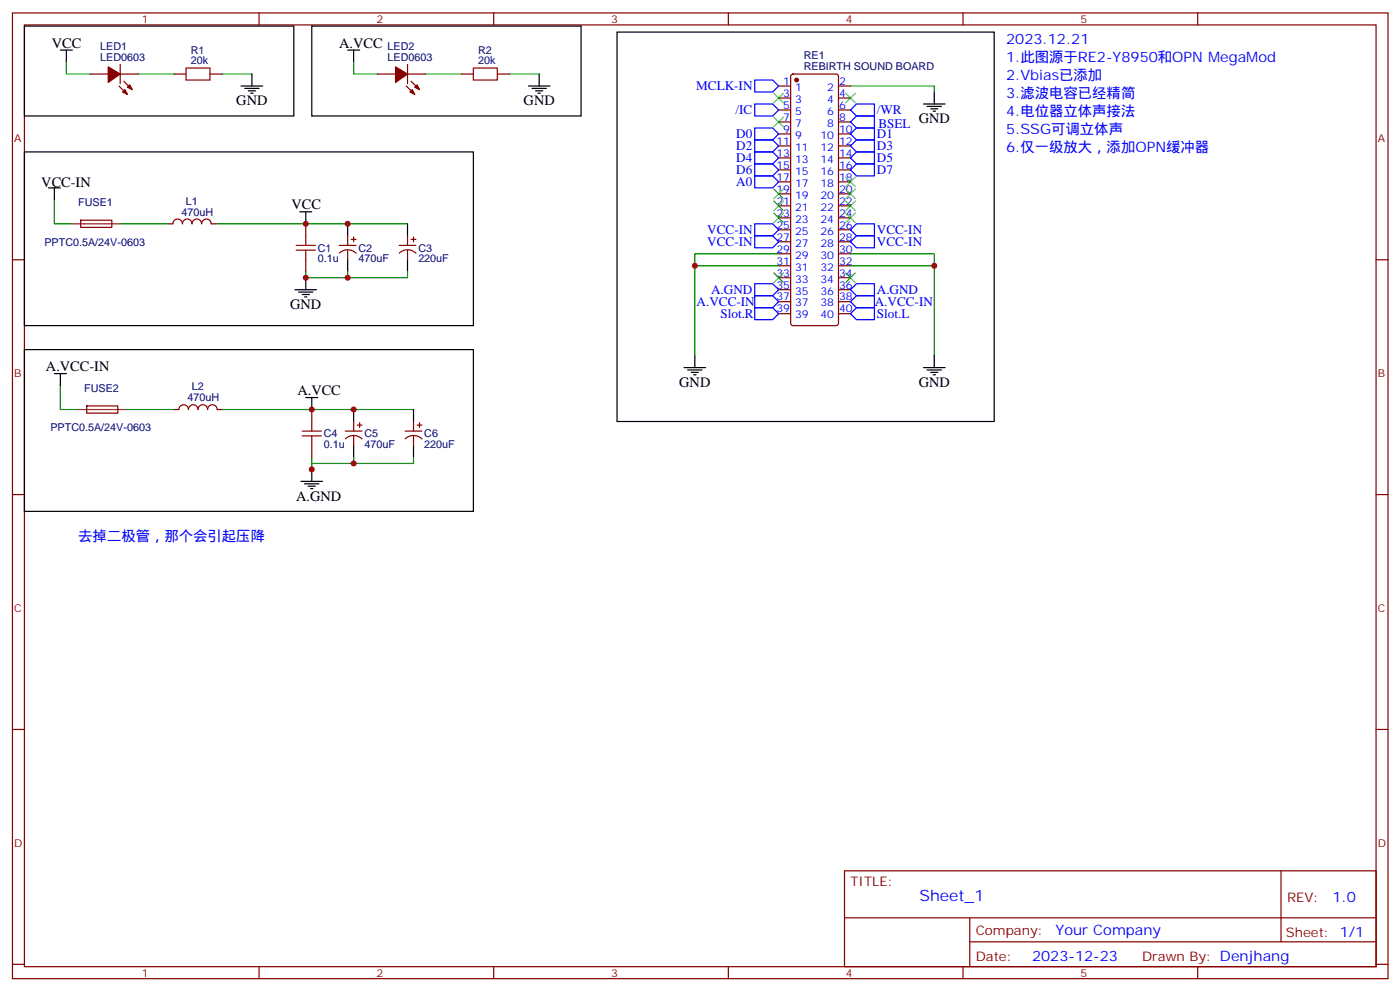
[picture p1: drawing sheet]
<svg xmlns="http://www.w3.org/2000/svg" width="413mm" height="292mm" viewBox="0 0 413 292" stroke-linecap="round" stroke-linejoin="round" font-family="sans-serif">
<g fill="none" stroke="#870000" stroke-width=".35">
<path d="M3.7 3.8h405.3v284.3h-405.3zM7.2 7.3h398.3v277.3h-398.3zM35.4 19v5.6M76.3 3.8v3.5M120.1 19v5.6M145.5 3.8v3.5M214.6 3.8v3.5M283.8 3.8v3.5M352.9 3.8v3.5M26.6 21.8h5.3M35.1 25.3l2.4 2.5M35.4 21.8h5.3"/>
<path d="M36.5 23.9l2.4 2.5M51.3 21.8h3.5M61.9 21.8h3.5M111.3 21.8h5.3M119.7 25.3l2.5 2.5M120.1 21.8h5.3M121.1 23.9l2.5 2.5M136 21.8h3.5M146.5 21.8h3.6M229.4 25.3h3.6M229.4 28.9h3.6M229.4 32.4h3.6"/>
<path d="M229.4 35.9h3.6M229.4 39.4h3.6M233.2 22l.5-.2h12.7l.5 .2 .2 .5v72.7l-.2 .5-.5 .2h-12.7l-.5-.2-.2-.5v-72.7zM247.1 25.3h3.5M247.1 28.9h3.5M247.1 32.4h3.5M247.1 35.9h3.5M247.1 39.4h3.5M229.4 43h3.6M229.4 46.5h3.6M229.4 50h3.6M229.4 53.6h3.6"/>
<path d="M229.4 57.1h3.6M247.1 43h3.5M247.1 46.5h3.5M247.1 50h3.5M247.1 53.6h3.5M247.1 57.1h3.5M3.7 76.5h3.5M23.8 64.9l9.1-.1v2.1l-9.1 .1zM49.5 65.9h1.4M50.9 65.9a1.41 1.41 0 0 1 1.5-1.4 1.41 1.41 0 0 1 1.4 1.4M53.8 65.9a1.41 1.41 0 0 1 1.4-1.4 1.41 1.41 0 0 1 1.4 1.4M56.6 65.9a1.41 1.41 0 0 1 1.4-1.4 1.41 1.41 0 0 1 1.4 1.4"/>
<path d="M59.4 65.9a1.41 1.41 0 0 1 1.4-1.4 1.41 1.41 0 0 1 1.4 1.4h1.4M90.1 65.9v3.5M90.1 76.5v3.5M100 72.2h4.9M100 74.5a3.5 3.5 0 0 1 4.9 .1M102.4 69.4v2.8M102.4 73.7v2.8M103.5 70.5h1.4M104.2 69.8v1.4M117.6 72.2h5M117.7 74.5a3.5 3.5 0 0 1 4.9 .1M120.1 69.4v2.8"/>
<path d="M120.1 73.7v2.8M121.1 70.5h1.5M121.8 69.8v1.4M229.4 78.2h3.6M229.4 74.7h3.6M229.4 71.2h3.6M229.4 67.7h3.6M229.4 64.1h3.6M229.4 60.6h3.6M247.1 78.2h3.5M247.1 74.7h3.5M247.1 71.2h3.5"/>
<path d="M247.1 67.7h3.5M247.1 64.1h3.5M247.1 60.6h3.5M405.5 76.5h3.5M229.4 92.4h3.6M229.4 88.8h3.6M229.4 85.3h3.6M229.4 81.8h3.6M247.1 92.4h3.5M247.1 88.8h3.5M247.1 85.3h3.5M247.1 81.8h3.5"/>
<path d="M25.6 119.5h9.1v2.1h-9.1zM51.3 120.6h1.4a1.41 1.41 0 0 1 1.4-1.4 1.41 1.41 0 0 1 1.4 1.4 1.41 1.41 0 0 1 1.4-1.4 1.41 1.41 0 0 1 1.4 1.4 1.41 1.41 0 0 1 1.5-1.4 1.41 1.41 0 0 1 1.4 1.4 1.41 1.41 0 0 1 1.4-1.4 1.41 1.41 0 0 1 1.4 1.4h1.4M91.9 120.6v3.5M91.9 131.2v3.5M101.7 126.9h5M101.8 129.2a3.5 3.5 0 0 1 4.9 0M104.2 124.1v2.8M104.2 128.3v2.9M105.3 125.2h1.4M106 124.5v1.4M119.4 126.9h4.9M119.4 129.2a3.5 3.5 0 0 1 4.9 0"/>
<path d="M121.8 124.1v2.8M121.8 128.3v2.9M122.9 125.2h1.4M123.6 124.5v1.4M3.7 145.6h3.5M405.5 145.6h3.5M3.7 214.8h3.5M405.5 214.8h3.5M248.8 256.4h156.7v28.2h-156.7zM377.5 256.4v20.9M248.9 270.2h156.5M285.8 277.3h119.6"/>
<path d="M285.8 270.2v14.2M3.7 283.9h3.5M76.3 284.6v3.5M145.5 284.6v3.5M214.6 284.6v3.5M283.8 284.6v3.5M352.9 284.6v3.5M405.5 283.9h3.5"/>
</g>
<g fill="#870000" stroke="#870000" stroke-width=".35">
<path d="M116.6 19.7l3.5 2.1-3.5 2.5z"/>
<path d="M120.8 27.1l.7-.7 .7 1.4z"/>
<path d="M122.9 25l.7 1.4-1.4-.7z"/>
<path d="M31.9 19.7l3.5 2.1-3.5 2.5z"/>
<path d="M36.1 27.1l.7-.7 .7 1.4z"/>
<path d="M38.2 25l.7 1.4-1.4-.7z"/>
<circle cx="234.7" cy="23.6" r=".53"/>
</g>
<g fill="none" stroke="#008700" stroke-width=".35">
<path d="M19.5 18.3v3.5h7.1M104.2 18.3v3.5h7.1M40.7 21.8h10.6M65.4 21.8h8.8M125.4 21.8h10.6M150.1 21.8h8.8M250.6 25.3h24.7v1.8M16 58.8v7.1h5.3M35.4 65.9h14.1M63.6 65.9h56.5M204.8 78.2h24.6M229.4 74.7h-24.6v30"/>
<path d="M250.6 78.2h24.7M250.6 74.7h24.7v30M90.1 80v1.8h12.3v-1.8M120.1 80v1.8h-17.7M17.8 113.5v7.1h5.3M37.2 120.6h14.1M65.4 120.6h56.4M91.9 134.7v3.5v-1.7h12.3v-1.8M121.8 134.7v1.8h-17.6"/>
</g>
<g fill="none" stroke="#000" stroke-width=".35">
<path d="M7.2 7.7h79.4v26.4h-79.4zM17.8 14.7h3.5M19.5 14.7v3.6M91.9 7.7h79.3v26.4h-79.3zM102.4 14.7h3.6M104.2 14.7v3.6M181.8 9.5h111.1v114.6h-111.1zM71 25.3h6.4M72.1 26h4.2M73.2 26.7h2.1M73.9 27.4h.7M74.2 21.8v3.5"/>
<path d="M155.7 25.3h6.4M156.8 26h4.2M157.8 26.7h2.1M158.5 27.4h.7M158.9 21.8v3.5M272.1 30.6h6.4M273.2 31.3h4.2M274.2 32h2.2M275 32.7h.7M275.3 27.1v3.5M7.2 44.7h132.3v51.2h-132.3zM14.3 55.3h3.5"/>
<path d="M16 55.3v3.5M88.3 62.4h3.6M90.1 62.4v3.5M102.4 65.9v3.5M102.4 76.5v3.5M120.1 65.9v3.5M120.1 76.5v3.5M86.9 85.3h6.4M88 86h4.2M89 86.7h2.2M89.7 87.4h.8M90.1 81.8v3.5"/>
<path d="M7.2 102.9h132.3v47.7h-132.3zM16 110h3.5M17.8 110v3.5M90.1 117.1h3.5M91.9 117.1v3.5M201.6 108.2h6.3M202.6 108.9h4.3M203.7 109.6h2.1M204.4 110.3h.7M204.8 104.7v3.5M272.1 108.2h6.4M273.2 108.9h4.2"/>
<path d="M274.2 109.6h2.2M275 110.3h.7M275.3 104.7v3.5M91.9 138.2v3.5M104.2 120.6v3.5M104.2 131.2v3.5M121.8 120.6v3.5M121.8 131.2v3.5M88.7 141.7h6.3M89.7 142.5h4.3M90.8 143.2h2.1M91.5 143.9h.7"/>
</g>
<path d="M54.8 20h7.1v3.6h-7.1zM139.5 20h7v3.6h-7zM87.3 73.7h5.6M87.3 72.2h5.6M90.1 69.4v2.8M90.1 73.7v2.8M89 128.3h5.7M89 126.9h5.7M91.9 124.1v2.8M91.9 128.3v2.9" fill="none" stroke="#a10000" stroke-width=".35"/>
<path d="M21.3 65.9h14.1M23.1 120.6h14.1" fill="none" stroke="#8c2424" stroke-width=".35"/>
<g fill="none" stroke="#00f" stroke-width=".35">
<path d="M222.4 23.6h5.3l1.7 1.7-1.7 1.8h-5.3zM222.4 30.6h5.3l1.7 1.8-1.7 1.7h-5.3zM222.4 37.7h5.3l1.7 1.7-1.7 1.8h-5.3zM250.6 35.9l1.8-1.8h5.3v3.6h-5.3zM252.4 30.6h5.3v3.5h-5.3l-1.8-1.7zM252.4 37.7h5.3v3.5h-5.3l-1.8-1.8zM222.4 41.2h5.3l1.7 1.8-1.7 1.7h-5.3zM222.4 44.7h5.3l1.7 1.8-1.7 1.8h-5.3zM222.4 48.3h5.3l1.7 1.7-1.7 1.8h-5.3zM222.4 51.8h5.3l1.7 1.8-1.7 1.7h-5.3zM250.6 46.5l1.8-1.8h5.3v3.6h-5.3zM252.4 41.2h5.3v3.5h-5.3l-1.8-1.7z"/>
<path d="M252.4 48.3h5.3v3.5h-5.3l-1.8-1.8zM222.4 65.9h5.3l1.7 1.8-1.7 1.7h-5.3zM222.4 69.4h5.3l1.7 1.8-1.7 1.8h-5.3zM250.6 67.7l1.8-1.8h5.3v3.5h-5.3zM252.4 69.4h5.3v3.6h-5.3l-1.8-1.8zM222.4 83.5h5.3l1.7 1.8-1.7 1.8h-5.3zM222.4 87.1h5.3l1.7 1.7-1.7 1.8h-5.3zM222.4 90.6h5.3l1.7 1.8-1.7 1.7h-5.3zM250.6 85.3l1.8-1.8h5.3v3.6h-5.3zM250.6 92.4l1.8-1.8h5.3v3.5h-5.3zM250.6 88.8l1.8-1.7h5.3v3.5h-5.3z"/>
</g>
<g fill="none" stroke="#3c3" stroke-width=".35">
<path d="M228 34.5l2.9 2.8M228 27.4l2.9 2.9M230.9 27.4l-2.9 2.9M230.9 34.5l-2.9 2.8M249.2 27.4l2.8 2.9M252 27.4l-2.8 2.9M228 55.7l2.9 2.8M228 59.2l2.9 2.8M230.9 55.7l-2.9 2.8M230.9 59.2l-2.9 2.8M249.2 55.7l2.8 2.8M249.2 59.2l2.8 2.8"/>
<path d="M249.2 52.1l2.8 2.9M252 55.7l-2.8 2.8M252 59.2l-2.8 2.8M252 52.1l-2.8 2.9M228 62.7l2.9 2.8M230.9 62.7l-2.9 2.8M249.2 62.7l2.8 2.8M252 62.7l-2.8 2.8M228 80.4l2.9 2.8M230.9 80.4l-2.9 2.8M249.2 80.4l2.8 2.8M252 80.4l-2.8 2.8"/>
</g>
<g fill="#c00">
<circle cx="90.1" cy="81.8" r=".88"/>
<circle cx="104.2" cy="136.5" r=".88"/>
<circle cx="91.9" cy="138.2" r=".88"/>
<circle cx="91.9" cy="120.6" r=".88"/>
<circle cx="90.1" cy="65.9" r=".88"/>
<circle cx="102.4" cy="65.9" r=".88"/>
<circle cx="102.4" cy="81.8" r=".88"/>
<circle cx="104.2" cy="120.6" r=".88"/>
<circle cx="204.8" cy="78.2" r=".88"/>
<circle cx="275.3" cy="78.2" r=".88"/>
</g>
<text font-size="4.6" fill="#00f" x="270.9" y="265.4">Sheet_1</text>
<g font-size="4.2">
<text x="15.3" y="14">VCC</text>
<text x="100" y="14">A.VCC</text>
<text x="69.6" y="31">GND</text>
<text x="154.3" y="31">GND</text>
<text x="270.7" y="36.3">GND</text>
<text x="12.2" y="55">VCC-IN</text>
<text x="85.9" y="61.7">VCC</text>
<text x="85.5" y="90.9">GND</text>
<text x="13.5" y="109.3">A.VCC-IN</text>
<text x="200.2" y="113.9">GND</text>
<text x="270.7" y="113.9">GND</text>
<text x="87.6" y="116.3">A.VCC</text>
<text x="87.3" y="147.4">A.GND</text>
</g>
<g font-size="4.2" fill="#00f">
<text x="296.5" y="13">2023.12.21</text>
<text x="296.5" y="18.3">1.此图源于RE2-Y8950和OPN MegaMod</text>
<text x="296.5" y="23.6">2.Vbias已添加</text>
<text x="296.5" y="28.9">3.滤波电容已经精简</text>
<text x="296.5" y="34.1">4.电位器立体声接法</text>
<text x="296.5" y="39.4">5.SSG可调立体声</text>
<text x="296.5" y="44.7">6.仅一级放大，添加OPN缓冲器</text>
<text x="23.1" y="159.4">去掉二极管，那个会引起压降</text>
<text x="392.6" y="265.7">1.0</text>
<text x="311" y="275.2">Your Company</text>
<text x="304.1" y="283">2023-12-23</text>
</g>
<g font-size="3.9" fill="#00f">
<text x="205.2" y="26.6">MCLK-IN</text>
<text x="216.8" y="33.6">/IC</text>
<text x="258.4" y="33.6">/WR</text>
<text x="217" y="40.7">D0</text>
<text x="258.4" y="40.6">D1</text>
<text x="258.8" y="37.7">BSEL</text>
<text x="217" y="44.1">D2</text>
<text x="217" y="47.7">D4</text>
<text x="258.4" y="44.1">D3</text>
<text x="258.4" y="47.7">D5</text>
<text x="217" y="51.2">D6</text>
<text x="258.4" y="51.2">D7</text>
<text x="217" y="54.8">A0</text>
<text x="208.4" y="68.9">VCC-IN</text>
<text x="258.4" y="68.9">VCC-IN</text>
<text x="208.4" y="72.4">VCC-IN</text>
<text x="258.4" y="72.4">VCC-IN</text>
<text x="209.5" y="86.6">A.GND</text>
<text x="258.4" y="86.6">A.GND</text>
<text x="205.3" y="90.1">A.VCC-IN</text>
<text x="212.3" y="93.6">Slot.R</text>
<text x="257.8" y="90.1">A.VCC-IN</text>
<text x="258.4" y="93.7">Slot.L</text>
</g>
<g font-size="3.9" fill="#800">
<text x="250.6" y="261">TITLE:</text>
<text x="379.2" y="265.7">REV:</text>
<text x="287.5" y="275.2">Company:</text>
<text x="378.9" y="275.8">Sheet: 1/1</text>
<text x="287.5" y="282.9">Date:</text>
<text x="336.6" y="282.9">Drawn By: Denjhang</text>
</g>
<g font-size="3.2" fill="#800">
<text x="41.8" y="6.8">1</text>
<text x="110.9" y="6.8">2</text>
<text x="180.1" y="6.8">3</text>
<text x="249.2" y="6.8">4</text>
<text x="318.3" y="6.8">5</text>
<text x="4.2" y="41.9">A</text>
<text x="406" y="41.9">A</text>
<text x="4.2" y="111.1">B</text>
<text x="406" y="111.1">B</text>
<text x="4.2" y="180.2">C</text>
<text x="406" y="180.2">C</text>
<text x="4.2" y="249.3">D</text>
<text x="406" y="249.3">D</text>
<text x="41.8" y="287.6">1</text>
<text x="110.9" y="287.6">2</text>
<text x="180.1" y="287.6">3</text>
<text x="249.2" y="287.6">4</text>
<text x="318.3" y="287.6">5</text>
</g>
<g font-size="3.2" fill="#000080">
<text x="29.5" y="17.9">LED0603</text>
<text x="29.5" y="14.8">LED1</text>
<text x="56.2" y="15.8">R1</text>
<text x="114.2" y="17.9">LED0603</text>
<text x="114.2" y="14.8">LED2</text>
<text x="140.9" y="15.8">R2</text>
<text x="236.8" y="17.4">RE1</text>
<text x="56.2" y="19">20k</text>
<text x="140.9" y="19">20k</text>
<text x="236.8" y="20.6">REBIRTH SOUND BOARD</text>
<text x="23.1" y="60.6">FUSE1</text>
<text x="53.5" y="63.5">470uH</text>
<text x="54.8" y="60.2">L1</text>
<text x="13.1" y="72.3">PPTC0.5A/24V-0603</text>
<text x="93.6" y="77.3">0.1u</text>
<text x="93.6" y="74.1">C1</text>
<text x="105.6" y="77.3">470uF</text>
<text x="105.6" y="74.1">C2</text>
<text x="123.3" y="77.3">220uF</text>
<text x="123.3" y="74.1">C3</text>
<text x="24.8" y="115.3">FUSE2</text>
<text x="55.3" y="118.2">470uH</text>
<text x="56.5" y="114.9">L2</text>
<text x="14.8" y="127">PPTC0.5A/24V-0603</text>
<text x="95.4" y="131.9">0.1u</text>
<text x="95.4" y="128.8">C4</text>
<text x="107.4" y="131.9">470uF</text>
<text x="107.4" y="128.8">C5</text>
<text x="125" y="131.9">220uF</text>
<text x="125" y="128.8">C6</text>
</g>
<g font-size="3.2" fill="#00f">
<text x="230.8" y="25">1</text>
<text x="230.8" y="28.5">3</text>
<text x="234.3" y="26.7">1</text>
<text x="243.8" y="26.7">2</text>
<text x="247.3" y="28.5">4</text>
<text x="247.3" y="25">2</text>
<text x="230.8" y="32">5</text>
<text x="230.8" y="35.6">7</text>
<text x="234.3" y="30.3">3</text>
<text x="234.3" y="33.8">5</text>
<text x="243.8" y="33.8">6</text>
<text x="243.8" y="30.3">4</text>
<text x="247.3" y="35.6">8</text>
<text x="247.3" y="32">6</text>
<text x="230.8" y="39.1">9</text>
<text x="234.3" y="37.3">7</text>
<text x="234.3" y="40.9">9</text>
<text x="241.7" y="40.9">10</text>
<text x="243.8" y="37.3">8</text>
<text x="247.3" y="39.1">10</text>
<text x="228.8" y="42.6">11</text>
<text x="228.8" y="46.1">13</text>
<text x="234.3" y="44.4">11</text>
<text x="234.3" y="47.9">13</text>
<text x="241.7" y="47.9">14</text>
<text x="241.7" y="44.4">12</text>
<text x="247.3" y="46.1">14</text>
<text x="247.3" y="42.6">12</text>
<text x="228.8" y="49.7">15</text>
<text x="228.8" y="53.2">17</text>
<text x="234.3" y="51.4">15</text>
<text x="241.7" y="51.4">16</text>
<text x="247.3" y="53.2">18</text>
<text x="247.3" y="49.7">16</text>
<text x="228.8" y="56.7">19</text>
<text x="234.3" y="55">17</text>
<text x="234.3" y="58.5">19</text>
<text x="241.7" y="58.5">20</text>
<text x="241.7" y="55">18</text>
<text x="247.3" y="56.7">20</text>
<text x="228.8" y="60.3">21</text>
<text x="228.8" y="63.8">23</text>
<text x="234.3" y="62">21</text>
<text x="234.3" y="65.5">23</text>
<text x="241.7" y="65.5">24</text>
<text x="241.7" y="62">22</text>
<text x="247.3" y="63.8">24</text>
<text x="247.3" y="60.3">22</text>
<text x="228.8" y="67.3">25</text>
<text x="228.8" y="70.8">27</text>
<text x="234.3" y="69.1">25</text>
<text x="241.7" y="69.1">26</text>
<text x="247.3" y="70.8">28</text>
<text x="247.3" y="67.3">26</text>
<text x="228.8" y="74.4">29</text>
<text x="228.8" y="77.9">31</text>
<text x="234.3" y="72.6">27</text>
<text x="234.3" y="76.1">29</text>
<text x="241.7" y="76.1">30</text>
<text x="241.7" y="72.6">28</text>
<text x="247.3" y="77.9">32</text>
<text x="247.3" y="74.4">30</text>
<text x="228.8" y="81.4">33</text>
<text x="234.3" y="79.7">31</text>
<text x="234.3" y="83.2">33</text>
<text x="241.7" y="83.2">34</text>
<text x="241.7" y="79.7">32</text>
<text x="247.3" y="81.4">34</text>
<text x="228.8" y="84.9">35</text>
<text x="228.8" y="88.5">37</text>
<text x="234.3" y="86.7">35</text>
<text x="241.7" y="86.7">36</text>
<text x="247.3" y="88.5">38</text>
<text x="247.3" y="84.9">36</text>
<text x="228.8" y="92">39</text>
<text x="234.3" y="90.2">37</text>
<text x="234.3" y="93.8">39</text>
<text x="241.7" y="93.8">40</text>
<text x="241.7" y="90.2">38</text>
<text x="247.3" y="92">40</text>
</g>
</svg>
